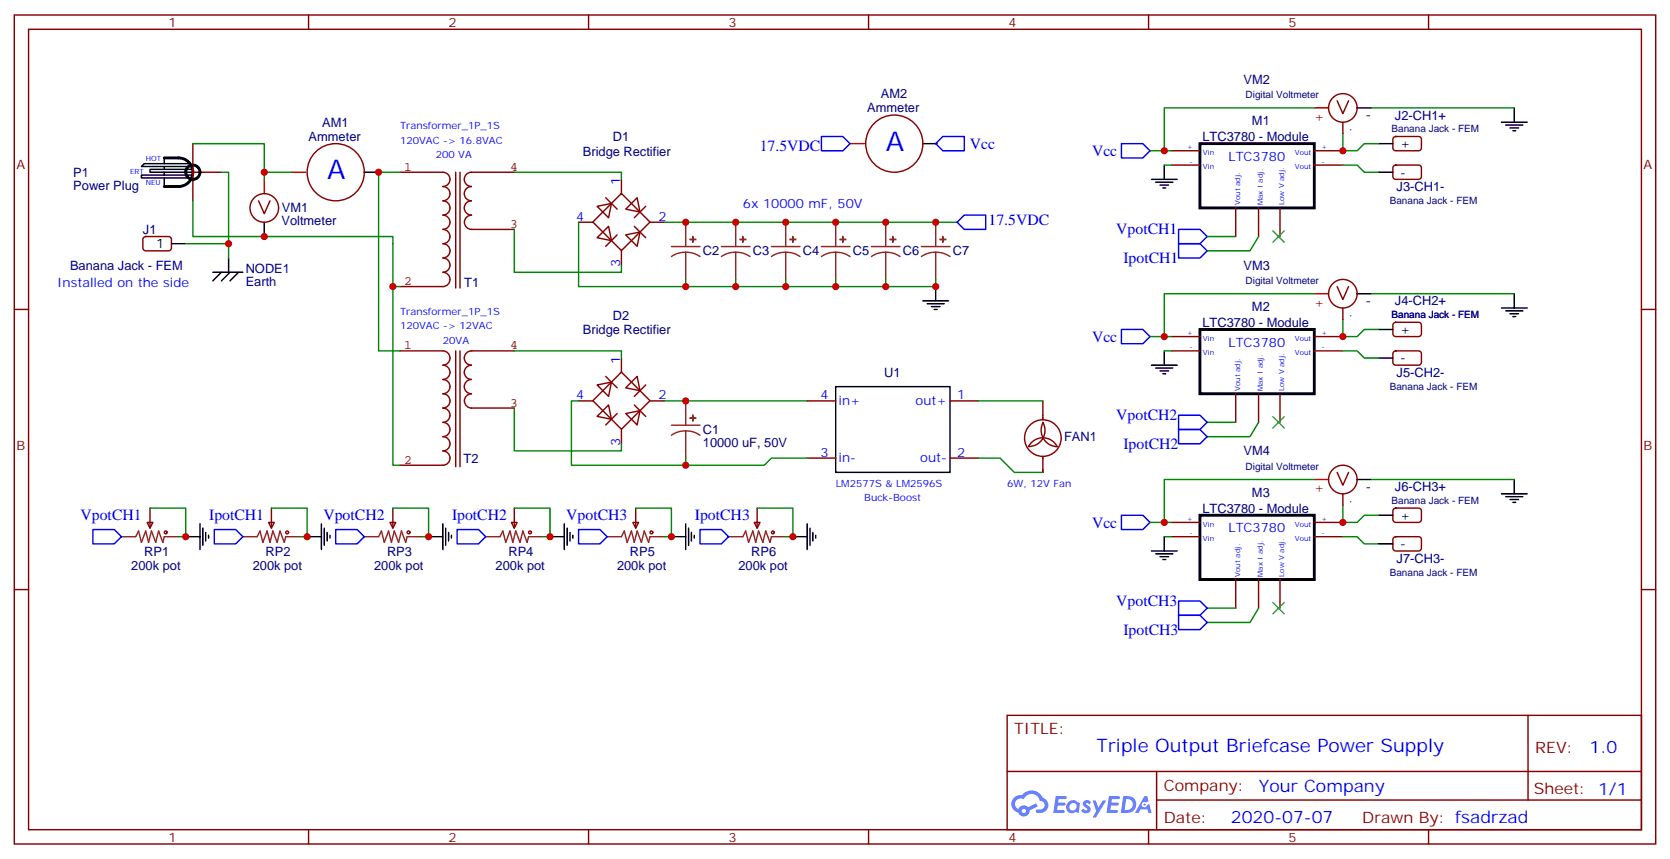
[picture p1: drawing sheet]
<svg xmlns="http://www.w3.org/2000/svg" width="412mm" height="212mm" viewBox="0 0 412 212" stroke-linecap="round" stroke-linejoin="round" font-family="sans-serif">
<g fill="none" stroke="#000" stroke-width=".71">
<path d="M40.6 39h3.5a3.5 3.5 0 0 1 3.5 3.5 3.5 3.5 0 0 1-3.5 3.5h-3.5M296.3 35.5h28.3v15.8h-28.3zM296.3 81.3h28.3v15.9h-28.3zM296.3 127.2h28.3v15.9h-28.3z"/>
<circle cx="47.6" cy="42.5" r="1.76"/>
</g>
<g fill="none" stroke="#000" stroke-width=".35">
<path d="M40.6 39v1.4M227.9 35.5h3.5M335.1 26.6h3.6M340.4 35.5h3.6M370.8 30.2h6.3M371.8 30.9h4.3M372.9 31.6h2.1M373.6 32.3h.7M373.9 26.6v3.6M40.6 41.1v.7M40.6 42.5v.7M40.6 43.9v2.1"/>
<path d="M46.9 40.4h-11.3l-.7 .7h12M47.6 41.8h-10.6v.7h10.6M47.6 43.2h-12.7v.7h12M65.3 54.9v3.5M90 42.5h3.5M284.3 44.3h6.4M285.4 45h4.2M286.5 45.7h2.1M287.2 46.4h.7M287.5 40.7v3.6M340.4 42.5h3.6M42.3 60.1h3.6"/>
<path d="M52.6 67.2h2.1l-2.1 2.1M54.7 67.2h2.1l-2.1 2.1M56.4 63.7v3.5M56.8 67.2h2.1l-2.1 2.1M58.9 67.2h1.1M227.9 74.3h6.3M229 75h4.2M230 75.7h2.1M230.7 76.4h.7M231.1 70.7v3.6M335.1 72.5h3.6M370.8 76h6.3"/>
<path d="M371.8 76.7h4.3M372.9 77.4h2.1M373.6 78.1h.7M373.9 72.5v3.5M206.4 95.4h28.2v21.2h-28.2zM284.3 90.1h6.4M285.4 90.8h4.2M286.5 91.5h2.1M287.2 92.3h.7M287.5 86.6v3.5M340.4 88.4h3.6M340.4 81.3h3.6"/>
<path d="M335.1 118.4h3.6M373.9 118.4v3.5M45.9 132.5h3.5M49.4 129.3v6.3M50.1 130.4v4.2M50.8 131.4v2.1M51.5 132.1v.7M75.8 132.5h3.6M79.4 129.3v6.3M80.1 130.4v4.2M80.8 131.4v2.1M81.5 132.1v.7"/>
<path d="M105.8 132.5h3.6M109.4 129.3v6.3M110.1 130.4v4.2M110.8 131.4v2.1M111.5 132.1v.7M135.8 132.5h3.5M139.3 129.3v6.3M140.1 130.4v4.2M140.8 131.4v2.1M141.5 132.1v.7M165.8 132.5h3.5M169.3 129.3v6.3"/>
<path d="M170 130.4v4.2M170.7 131.4v2.1M171.4 132.1v.7M195.8 132.5h3.5M199.3 129.3v6.3M200 130.4v4.2M200.7 131.4v2.1M201.4 132.1v.7M284.3 136h6.4M285.4 136.7h4.2M286.5 137.4h2.1M287.2 138.1h.7"/>
<path d="M287.5 132.5v3.5M340.4 127.2h3.6M340.4 134.2h3.6M370.8 121.9h6.3M371.8 122.6h4.3M372.9 123.3h2.1M373.6 124h.7"/>
</g>
<g fill="none" stroke="#870000" stroke-width=".35">
<path d="M3.5 3.7h405.4v204.6h-405.4zM7.1 7.2h398.2v197.6h-398.2zM76.2 3.7v3.5M145.3 3.7v3.5M214.5 3.7v3.5M283.6 3.7v3.5M352.8 3.7v3.5M47.6 35.5v14.1M289.3 37.2h7M324.6 37.2h7M330.2 24.9l1.4 3.1 1.4-3.1M331.6 30.2v2.8"/>
<path d="M344.2 33.9l.5-.2h5.6a.71 .71 0 0 1 .7 .7v2.1a.76 .76 0 0 1-.7 .7h-5.6a.76 .76 0 0 1-.7-.7v-2.1zM35.5 58.6l.5-.2h5.6a.71 .71 0 0 1 .7 .7v2.1a.76 .76 0 0 1-.7 .7h-5.6a.76 .76 0 0 1-.7-.7v-2.1zM47.6 42.5h7.1M63.9 49.6l1.4 3.1 1.4-3.1M142.9 54.9h3.5M146.4 54.8l7.1-7.1 7 7.1-7 7.1zM147.5 50.9l3.5-.7-.7 3.5zM149.6 48.8l2.8 2.8M150.3 55.9l.7 3.5-3.5-.7zM152.4 58l-2.8 2.8M153.5 44.3v3.5M154.5 58l3.5-.7-.7 3.5z"/>
<path d="M156.6 55.9l2.9 2.8M157.3 48.8l.7 3.5-3.5-.7zM159.5 50.9l-2.9 2.8M160.5 54.9h3.5M289.3 40.7h7M305.2 51.3v7.1M310.8 51.3v7.1M316.1 51.3v7.1M324.6 40.7h7M344.2 41l.5-.3h5.6a.71 .71 0 0 1 .7 .8v2.1a.76 .76 0 0 1-.7 .7h-5.6a.76 .76 0 0 1-.7-.7v-2.1zM3.5 76.4h3.6M153.5 61.9v3.5"/>
<path d="M330.2 70.7l1.4 3.2 1.4-3.2M331.6 76v2.8M344.2 79.8l.5-.2h5.6a.71 .71 0 0 1 .7 .7v2.1a.76 .76 0 0 1-.7 .7h-5.6a.76 .76 0 0 1-.7-.7v-2.1zM405.3 76.4h3.6M142.9 99h3.5M146.4 98.9l7.1-7.1 7 7.1-7 7.1zM147.5 95l3.5-.7-.7 3.5zM149.6 92.9l2.8 2.8M150.3 100l.7 3.5-3.5-.7zM153.5 88.4v3.5M156.6 100l2.9 2.8M157.3 92.9l.7 3.5-3.5-.7z"/>
<path d="M159.5 95l-2.9 2.8M160.5 99h3.5M199.3 99h7.1M234.6 99h7.1M289.3 83.1h7M289.3 86.6h7M305.2 97.2v7M310.8 97.2v7M316.1 97.2v7M324.6 83.1h7M324.6 86.6h7M344.2 86.8l.5-.2h5.6a.71 .71 0 0 1 .7 .7v2.1a.76 .76 0 0 1-.7 .7h-5.6a.76 .76 0 0 1-.7-.7v-2.1z"/>
<path d="M152.4 102.1l-2.8 2.8M153.5 106v3.5M154.5 102.1l3.5-.7-.7 3.5zM199.3 113.1h7.1M234.6 113.1h7.1M330.2 116.6l1.4 3.2 1.4-3.2M36.3 128.9h1.4l-.7 1.5zM37 125.4v5M66.3 128.9h1.4l-.7 1.5zM67 125.4v5M96.3 128.9h1.4l-.7 1.5zM97 125.4v5"/>
<path d="M126.3 128.9h1.4l-.7 1.5zM127 125.4v5M156.3 128.9h1.4l-.7 1.5zM157 125.4v5M186.3 128.9h1.4l-.7 1.5zM187 125.4v5M289.3 128.9h7M289.3 132.5h7M324.6 128.9h7M324.6 132.5h7M331.6 121.9v2.8M344.2 125.6l.5-.2h5.6a.71 .71 0 0 1 .7 .7v2.1a.76 .76 0 0 1-.7 .7h-5.6a.76 .76 0 0 1-.7-.7v-2.1z"/>
<path d="M344.2 132.7l.5-.2h5.6a.71 .71 0 0 1 .7 .7v2.1a.76 .76 0 0 1-.7 .7h-5.6a.76 .76 0 0 1-.7-.7v-2.1zM3.5 145.5h3.6M305.2 143.1v7M310.8 143.1v7M316.1 143.1v7M405.3 145.5h3.6M248.7 176.6h156.6v28.2h-156.6zM377.3 176.6v20.9M248.7 190.4h156.5M285.6 197.5h119.6M285.6 190.4v14.1M76.2 204.8v3.5"/>
<path d="M145.3 204.8v3.5M214.5 204.8v3.5M283.6 204.8v3.5M352.8 204.8v3.5"/>
<circle cx="220.8" cy="35.5" r="7.1"/>
<circle cx="331.6" cy="26.6" r="3.5"/>
<circle cx="65.3" cy="51.3" r="3.5"/>
<circle cx="82.9" cy="42.5" r="7.1"/>
<circle cx="331.6" cy="72.5" r="3.5"/>
<circle cx="331.6" cy="118.4" r="3.5"/>
</g>
<g fill="none" stroke="#008700" stroke-width=".35">
<path d="M47.6 35.5h17.7v8.8M284 37.2h5.3M324.6 26.6h-37.1v10.6M331.6 33v4.2h3.5l1.8-1.7h3.5M338.7 26.6h35.2M47.6 49.6v8.8h49.4v12.3h1.8M54.7 42.5h1.7v21.2M65.3 42.5h6.7M98.8 42.5h-5.3v44.1h5.3M127 42.5h26.5v1.8M127 56.6v10.6h26.5v-1.8M142.9 54.9v15.8h88.2v-1.7"/>
<path d="M164 54.9h72.4M287.5 40.7h1.8M298.1 58.4h7.1M310.8 58.4l-2.1 3.5h-10.6M331.6 40.7h3.5l1.8 1.8h3.5M45.9 60.1h10.5M97 70.7v44.1h1.8M169.3 69v1.7M181.7 69v1.7M194 69v1.7M206.4 69v1.7M218.7 69v1.7"/>
<path d="M324.6 72.5h-37.1v10.6M331.6 78.8v4.3h3.5l1.8-1.8h3.5M338.7 72.5h35.2M127 86.6h26.5v1.8M142.9 99h-1.8v15.8h28.2v-1.7M164 99h35.3M241.7 99h15.8M284 83.1h5.3M287.5 86.6h1.8M331.6 86.6h3.5l1.8 1.8h3.5M127 100.7v10.6h26.5v-1.8M199.3 113.1h-8.8l-1.8 1.7h-19.4"/>
<path d="M241.7 113.1h5.2l3.6 3.5h7M298.1 104.2h7.1M310.8 104.2l-2.1 3.6h-10.6M324.6 118.4h-37.1v10.5M338.7 118.4h35.2M37 125.4h8.9v7.1h-1.8M67 125.4h8.8v7.1h-1.7M97 125.4h8.8v7.1h-1.7M127 125.4h8.8v7.1h-1.7M157 125.4h8.8v7.1h-1.8M187 125.4h8.8v7.1h-1.8M284 128.9h5.3"/>
<path d="M287.5 132.5h1.8M331.6 124.7v4.2h3.5l1.8-1.7h3.5M331.6 132.5h3.5l1.8 1.7h3.5M298.1 150.1h7.1M310.8 150.1l-2.1 3.5h-10.6"/>
</g>
<g fill="none" stroke="#850000" stroke-width=".35">
<path d="M98.8 42.5h10.6a1.76 1.76 0 0 1 1.7 1.8 1.76 1.76 0 0 1-1.7 1.7 1.76 1.76 0 0 1 1.7 1.8 1.76 1.76 0 0 1-1.7 1.8 1.76 1.76 0 0 1 1.7 1.7 1.76 1.76 0 0 1-1.7 1.8 1.76 1.76 0 0 1 1.7 1.8 1.76 1.76 0 0 1-1.7 1.7 1.76 1.76 0 0 1 1.7 1.8 1.76 1.76 0 0 1-1.7 1.7 1.76 1.76 0 0 1 1.7 1.8 1.76 1.76 0 0 1-1.7 1.8 1.76 1.76 0 0 1 1.7 1.7 1.76 1.76 0 0 1-1.7 1.8 1.76 1.76 0 0 1 1.7 1.8 1.76 1.76 0 0 1-1.7 1.7h-10.6M112.5 42.5v28.6M113.6 42.5v28.6M127 42.5h-10.6a1.76 1.76 0 0 0-1.7 1.8 1.76 1.76 0 0 0 1.7 1.7 1.76 1.76 0 0 0-1.7 1.8 1.76 1.76 0 0 0 1.7 1.8 1.76 1.76 0 0 0-1.7 1.7 1.76 1.76 0 0 0 1.7 1.8 1.76 1.76 0 0 0-1.7 1.8 1.76 1.76 0 0 0 1.8 1.7h10.5M98.8 86.6h10.6a1.76 1.76 0 0 1 1.7 1.8 1.76 1.76 0 0 1-1.7 1.7 1.76 1.76 0 0 1 1.7 1.8 1.76 1.76 0 0 1-1.7 1.8 1.76 1.76 0 0 1 1.7 1.7 1.76 1.76 0 0 1-1.7 1.8 1.76 1.76 0 0 1 1.7 1.8 1.76 1.76 0 0 1-1.7 1.7 1.76 1.76 0 0 1 1.7 1.8 1.76 1.76 0 0 1-1.7 1.7 1.76 1.76 0 0 1 1.7 1.8 1.76 1.76 0 0 1-1.7 1.8 1.76 1.76 0 0 1 1.7 1.7 1.76 1.76 0 0 1-1.7 1.8 1.76 1.76 0 0 1 1.7 1.8 1.76 1.76 0 0 1-1.7 1.7h-10.6M112.5 86.6v28.6M113.6 86.6v28.6M127 86.6h-10.6a1.76 1.76 0 0 0-1.7 1.8 1.76 1.76 0 0 0 1.7 1.7 1.76 1.76 0 0 0-1.7 1.8 1.76 1.76 0 0 0 1.7 1.8 1.76 1.76 0 0 0-1.7 1.7 1.76 1.76 0 0 0 1.7 1.8 1.76 1.76 0 0 0-1.7 1.8 1.76 1.76 0 0 0 1.8 1.7h10.5M257.5 99v4.6M257.5 112.6v4M257.5 104.2a4 4 0 0 1-3.5 6M257.6 104.3a4.1 4.1 0 0 0 3.5 5.9 4 4 0 0 0-3.6-2.1 4 4 0 0 0-3.5 2.1"/>
<path d="M262 108.1a4.5 4.5 0 0 0-6.4-4 4.5 4.5 0 0 0-.9 7.6 4.5 4.5 0 0 0 7.2-2.6l.1-.8"/>
</g>
<path d="M209.9 35.5h3.5M324.6 26.6h3.5M65.3 44.3v3.5M72 42.5h3.5M324.6 72.5h3.5M324.6 118.4h3.5" fill="none" stroke="#f00" stroke-width=".35"/>
<g fill="none" stroke="#8c2424" stroke-width=".35">
<path d="M169.3 54.9v6M181.7 54.9v6M194 54.9v6M206.4 54.9v6M218.7 54.9v6M231.1 54.9v6M165.8 60.9h7.1M169.3 62.3l-1.8 .2-1.7 .8M169.3 62.3l1.9 .2 1.7 .8M169.3 62.3v6.7M178.2 60.9h7M181.7 62.3l-1.9 .2-1.6 .8"/>
<path d="M181.7 62.3l1.8 .2 1.7 .8M181.7 62.3v6.7M190.5 60.9h7.1M194 62.3l-1.8 .2-1.7 .8M194 62.3l1.9 .2 1.7 .8M194 62.3v6.7M202.8 60.9h7.1M206.4 62.3l-1.9 .2-1.7 .8M206.4 62.3l1.8 .2 1.7 .8M206.4 62.3v6.7M215.2 60.9h7M218.7 62.3l-1.8 .2-1.7 .8"/>
<path d="M218.7 62.3l1.9 .2 1.6 .8M218.7 62.3v6.7M227.5 60.9h7.1M231.1 62.3l-1.9 .2-1.7 .8M231.1 62.3l1.8 .2 1.7 .8M231.1 62.3v6.7M169.3 99v6M165.8 105h7.1M169.3 106.4l-1.8 .2-1.7 .8M169.3 106.4l1.9 .2 1.7 .8M169.3 106.4v6.7M30 132.5h3.5l.7-1.4 .7 2.8 1.1-2.8 .7 2.8 .7-2.8 1.1 2.8 .7-2.8 1 2.8 .4-1.4h3.5"/>
<path d="M60 132.5h3.5l.7-1.4 .7 2.8 1.1-2.8 .7 2.8 .7-2.8 1 2.8 .7-2.8 1.1 2.8 .4-1.4h3.5M90 132.5h3.5l.7-1.4 .7 2.8 1.1-2.8 .7 2.8 .7-2.8 1 2.8 .7-2.8 1.1 2.8 .3-1.4h3.6M119.9 132.5h3.6l.7-1.4 .7 2.8 1-2.8 .7 2.8 .8-2.8 1 2.8 .7-2.8 1.1 2.8 .3-1.4h3.6M149.9 132.5h3.6l.7-1.4 .7 2.8 1-2.8 .7 2.8 .7-2.8 1.1 2.8 .7-2.8 1.1 2.8 .3-1.4h3.5M179.9 132.5h3.5l.7-1.4 .8 2.8 1-2.8 .7 2.8 .7-2.8 1.1 2.8 .7-2.8 1 2.8 .4-1.4h3.5"/>
</g>
<g fill="#8c2424" stroke="#8c2424" stroke-width=".35">
<path d="M170.4 103.2h1.4z"/>
<path d="M171.1 102.5v1.4z"/>
<path d="M170.4 59.1h1.4z"/>
<path d="M171.1 58.4v1.4z"/>
<path d="M182.7 59.1h1.4z"/>
<path d="M183.4 58.4v1.4z"/>
<path d="M195.1 59.1h1.4z"/>
<path d="M195.8 58.4v1.4z"/>
<path d="M207.4 59.1h1.4z"/>
<path d="M208.1 58.4v1.4z"/>
<path d="M219.8 59.1h1.4z"/>
<path d="M220.5 58.4v1.4z"/>
<path d="M232.1 59.1h1.4z"/>
<path d="M232.8 58.4v1.4z"/>
</g>
<g fill="none" stroke="#00f" stroke-width=".35">
<path d="M202.8 33.7h5.3l1.8 1.8-1.8 1.7h-5.3zM231.1 35.5l1.7-1.8h5.3v3.5h-5.3zM276.9 35.5h5.3l1.8 1.7-1.8 1.8h-5.3zM236.4 54.9l1.7-1.8h5.3v3.5h-5.3zM291 56.6h5.3l1.8 1.8-1.8 1.7h-5.3zM291 60.1h5.3l1.8 1.8-1.8 1.8h-5.3zM276.9 81.3h5.3l1.8 1.8-1.8 1.7h-5.3zM291 102.5h5.3l1.8 1.7-1.8 1.8h-5.3zM291 106h5.3l1.8 1.8-1.8 1.7h-5.3zM22.9 130.7h5.3l1.8 1.8-1.8 1.7h-5.3zM52.9 130.7h5.3l1.8 1.8-1.8 1.7h-5.3zM82.9 130.7h5.3l1.8 1.8-1.8 1.7h-5.3z"/>
<path d="M112.9 130.7h5.3l1.7 1.8-1.7 1.7h-5.3zM142.9 130.7h5.3l1.7 1.8-1.7 1.7h-5.3zM172.9 130.7h5.3l1.7 1.8-1.7 1.7h-5.3zM276.9 127.2h5.3l1.8 1.7-1.8 1.8h-5.3zM291 148.3h5.3l1.8 1.8-1.8 1.8h-5.3zM291 151.9h5.3l1.8 1.7-1.8 1.8h-5.3z"/>
</g>
<path d="M314.3 57l2.8 2.8M317.1 57l-2.8 2.8M314.3 102.8l2.8 2.9M317.1 102.8l-2.8 2.9M314.3 148.7l2.8 2.8M317.1 148.7l-2.8 2.8" fill="none" stroke="#3c3" stroke-width=".35"/>
<g fill="none" stroke="#a10000" stroke-width=".35">
<circle cx="40.9" cy="131.4" r=".35"/>
<circle cx="70.9" cy="131.4" r=".35"/>
<circle cx="100.9" cy="131.4" r=".35"/>
<circle cx="130.9" cy="131.4" r=".35"/>
<circle cx="160.9" cy="131.4" r=".35"/>
<circle cx="190.9" cy="131.4" r=".35"/>
</g>
<g fill="#5487ff">
<path d="M267.7 197.7a1.22 1.22 0 0 1 1.7 .3l-.4 .6a.47 .47 0 0 0-.3-.4 .47 .47 0 0 0-.5 .2v.1a1.3 1.3 0 0 1 1 1.7 1.39 1.39 0 0 1-2.2-.1l.5-.5 .7 .4a.29 .29 0 0 0 .3-.2 .29 .29 0 0 0-.2-.4 1.04 1.04 0 0 1-.6-1.7z"/>
<path d="M260.7 196.5h2.4a.37 .37 0 0 1 .3 .4 .37 .37 0 0 1-.3 .3h-1.7l-.1 .9h1.5l.3 .4-.3 .3h-1.6l-.2 1.1h1.6a.36 .36 0 0 1 .3 .4 .36 .36 0 0 1-.3 .3h-2.5z"/>
<path d="M273.8 196.5h2.4a.37 .37 0 0 1 .4 .4 .37 .37 0 0 1-.4 .3h-1.6l-.2 .9h1.6l.3 .4-.4 .3h-1.6l-.1 1.1h1.5a.36 .36 0 0 1 .4 .4 .36 .36 0 0 1-.4 .3h-2.4z"/>
<path d="M282.6 196.5h.7l.3 1.2-.6 .4a.69 .69 0 0 0-1 .2 .69 .69 0 0 0 .4 1 .69 .69 0 0 0 .9-.6l.5-.3 .6 2.2h-.8l-.2-.8h-1.8l-.5 .8h-.8z"/>
<path d="M269.8 197.6h.8l.6 1.8 1.1-1.8h.9l-2.6 4.2h-.8l.9-1.6z"/>
<path d="M277.4 196.5l-.6 4.1h1.3a2.11 2.11 0 0 0 2.5-2.1 2.11 2.11 0 0 0-2.5-2zM278.1 197.2a1.39 1.39 0 0 1 1.7 1.4 1.39 1.39 0 0 1-1.8 1.3h-.3z"/>
<path d="M263.7 198.1a1.47 1.47 0 0 0-.1 2.1 1.47 1.47 0 0 0 2.1 .1l.7 .3 .3-2.3-.2-.2h-.4a1.49 1.49 0 0 0-2.4 0zM264.4 198.5a.92 .92 0 0 1 1.5 .5 .92 .92 0 0 1-1.3 1 .9 .9 0 0 1-.2-1.5z"/>
<path d="M250.4 196.9a2.18 2.18 0 0 0 1.1 3.7 1.44 1.44 0 0 0 1.6 .9 1.44 1.44 0 0 0 1.2-1.5l2-1-.5-.7-1.9 1a1.47 1.47 0 0 0-2.4 .4 1.39 1.39 0 0 1-.7-2 1.39 1.39 0 0 1 2-.4 2.12 2.12 0 0 1 2.2-1.3 2.12 2.12 0 0 1 1.9 1.7 1.07 1.07 0 0 1 1.1 1 1.07 1.07 0 0 1-1 1.1h-.7a.43 .43 0 0 0-.5 .4 .43 .43 0 0 0 .4 .5 1.98 1.98 0 0 0 2.5-1.3 1.98 1.98 0 0 0-1.2-2.5 2.98 2.98 0 0 0-5.1-.7l-1.1 .1zM252.3 200.2a.55 .55 0 0 1 1.1 0 .55 .55 0 0 1-1.1 0z"/>
<circle cx="282.6" cy="198.6" r=".26"/>
</g>
<g fill="#c00">
<circle cx="45.9" cy="132.5" r=".88"/>
<circle cx="105.8" cy="132.5" r=".88"/>
<circle cx="165.8" cy="132.5" r=".88"/>
<circle cx="287.5" cy="128.9" r=".88"/>
<circle cx="331.6" cy="128.9" r=".88"/>
<circle cx="331.6" cy="83.1" r=".88"/>
<circle cx="287.5" cy="37.2" r=".88"/>
<circle cx="169.3" cy="114.8" r=".88"/>
<circle cx="169.3" cy="99" r=".88"/>
<circle cx="231.1" cy="54.9" r=".88"/>
<circle cx="169.3" cy="70.7" r=".88"/>
<circle cx="194" cy="70.7" r=".88"/>
<circle cx="218.7" cy="70.7" r=".88"/>
<circle cx="169.3" cy="54.9" r=".88"/>
<circle cx="181.7" cy="54.9" r=".88"/>
<circle cx="194" cy="54.9" r=".88"/>
<circle cx="206.4" cy="54.9" r=".88"/>
<circle cx="218.7" cy="54.9" r=".88"/>
<circle cx="97" cy="70.7" r=".88"/>
<circle cx="65.3" cy="58.4" r=".88"/>
<circle cx="56.4" cy="60.1" r=".88"/>
<circle cx="65.3" cy="42.5" r=".88"/>
<circle cx="93.5" cy="42.5" r=".88"/>
<circle cx="231.1" cy="70.7" r=".88"/>
<circle cx="206.4" cy="70.7" r=".88"/>
<circle cx="181.7" cy="70.7" r=".88"/>
<circle cx="331.6" cy="37.2" r=".88"/>
<circle cx="287.5" cy="83.1" r=".88"/>
<circle cx="195.8" cy="132.5" r=".88"/>
<circle cx="135.8" cy="132.5" r=".88"/>
<circle cx="75.8" cy="132.5" r=".88"/>
</g>
<g font-size="6.7" fill="#00f">
<text x="218.8" y="37.2">A</text>
<text x="80.8" y="44.2">A</text>
</g>
<text font-size="4.6" fill="#00f" x="270.8" y="185.6">Triple Output Briefcase Power Supply</text>
<g font-size="4.2" fill="#00f">
<text x="392.5" y="185.8">1.0</text>
<text x="310.9" y="195.4">Your Company</text>
<text x="304" y="203.2">2020-07-07</text>
</g>
<g font-size="3.9" fill="#00f">
<text x="187.6" y="37.2">17.5VDC</text>
<text x="239.5" y="36.7">Vcc</text>
<text x="269.7" y="38.5">Vcc</text>
<text x="244.1" y="55.6">17.5VDC</text>
<text x="275.7" y="57.9">VpotCH1</text>
<text x="277.4" y="64.9">IpotCH1</text>
<text x="269.7" y="84.3">Vcc</text>
<text x="275.7" y="103.7">VpotCH2</text>
<text x="277.4" y="110.8">IpotCH2</text>
<text x="19.9" y="128.4">VpotCH1</text>
<text x="51.6" y="128.4">IpotCH1</text>
<text x="79.9" y="128.4">VpotCH2</text>
<text x="111.6" y="128.4">IpotCH2</text>
<text x="139.8" y="128.4">VpotCH3</text>
<text x="171.6" y="128.4">IpotCH3</text>
<text x="269.7" y="130.2">Vcc</text>
<text x="275.7" y="149.6">VpotCH3</text>
<text x="277.4" y="156.7">IpotCH3</text>
</g>
<g font-size="3.9" fill="#800">
<text x="250.5" y="181.2">TITLE:</text>
<text x="379.1" y="185.8">REV:</text>
<text x="287.4" y="195.4">Company:</text>
<text x="378.7" y="196">Sheet: 1/1</text>
<text x="287.4" y="203">Date:</text>
<text x="336.4" y="203.1">Drawn By: fsadrzad</text>
</g>
<g font-size="3.2" fill="#800">
<text x="41.6" y="6.7">1</text>
<text x="110.8" y="6.7">2</text>
<text x="179.9" y="6.7">3</text>
<text x="249.1" y="6.7">4</text>
<text x="318.2" y="6.7">5</text>
<text x="4.1" y="41.8">A</text>
<text x="405.9" y="41.8">A</text>
<text x="4.1" y="110.9">B</text>
<text x="405.9" y="110.9">B</text>
<text x="41.6" y="207.8">1</text>
<text x="110.8" y="207.8">2</text>
<text x="179.9" y="207.8">3</text>
<text x="249.1" y="207.8">4</text>
<text x="318.2" y="207.8">5</text>
</g>
<g font-size="3.2" fill="#000080">
<text x="307.1" y="20.7">VM2</text>
<text x="214.2" y="27.7">Ammeter</text>
<text x="217.5" y="24.2">AM2</text>
<text x="344.5" y="29.5">J2-CH1+</text>
<text x="76.2" y="34.8">Ammeter</text>
<text x="79.6" y="31.3">AM1</text>
<text x="151.4" y="34.8">D1</text>
<text x="296.9" y="34.9">LTC3780 - Module</text>
<text x="309.2" y="30.9">M1</text>
<text x="143.9" y="38.4">Bridge Rectifier</text>
<text x="18.1" y="46.8">Power Plug</text>
<text x="18.1" y="43.7">P1</text>
<text x="344.9" y="47.2">J3-CH1-</text>
<text x="69.6" y="52.4">VM1</text>
<text x="35.3" y="57.8">J1</text>
<text x="69.5" y="55.7">Voltmeter</text>
<text x="173.6" y="63.1">C2</text>
<text x="185.9" y="63.1">C3</text>
<text x="198.3" y="63.1">C4</text>
<text x="210.6" y="63.1">C5</text>
<text x="223" y="63.1">C6</text>
<text x="235.3" y="63.1">C7</text>
<text x="17.3" y="66.6">Banana Jack - FEM</text>
<text x="60.7" y="70.5">Earth</text>
<text x="60.7" y="67.3">NODE1</text>
<text x="114.7" y="70.7">T1</text>
<text x="307.1" y="66.6">VM3</text>
<text x="309.2" y="76.7">M2</text>
<text x="344.5" y="75.4">J4-CH2+</text>
<text x="143.9" y="82.5">Bridge Rectifier</text>
<text x="151.4" y="78.9">D2</text>
<text x="296.9" y="80.7">LTC3780 - Module</text>
<text x="218.4" y="93.1">U1</text>
<text x="344.9" y="93">J5-CH2-</text>
<text x="173.6" y="107.2">C1</text>
<text x="173.6" y="110.3">10000 uF, 50V</text>
<text x="262.7" y="108.9">FAN1</text>
<text x="307.1" y="112.4">VM4</text>
<text x="114.5" y="114.2">T2</text>
<text x="309.2" y="122.6">M3</text>
<text x="344.5" y="121.2">J6-CH3+</text>
<text x="296.9" y="126.6">LTC3780 - Module</text>
<text x="35.6" y="137.2">RP1</text>
<text x="65.6" y="137.2">RP2</text>
<text x="95.6" y="137.2">RP3</text>
<text x="125.6" y="137.2">RP4</text>
<text x="155.5" y="137.2">RP5</text>
<text x="185.5" y="137.2">RP6</text>
<text x="32.4" y="140.7">200k pot</text>
<text x="62.4" y="140.7">200k pot</text>
<text x="92.4" y="140.7">200k pot</text>
<text x="122.4" y="140.7">200k pot</text>
<text x="152.4" y="140.7">200k pot</text>
<text x="182.4" y="140.7">200k pot</text>
<text x="344.9" y="138.9">J7-CH3-</text>
</g>
<g font-size="3.2" fill="#f00">
<text x="324.6" y="29.8">+</text>
<text x="324.6" y="75.7">+</text>
<text x="324.6" y="121.5">+</text>
</g>
<g font-size="3.2">
<text x="337.2" y="29.5">-</text>
<text x="345.7" y="36.5">+</text>
<text x="345.7" y="43.6">-</text>
<text x="38.6" y="61.2">1</text>
<text x="337.2" y="75.3">-</text>
<text x="345.7" y="82.4">+</text>
<text x="345.7" y="89.4">-</text>
<text x="337.2" y="121.2">-</text>
<text x="345.7" y="128.2">+</text>
<text x="345.7" y="135.3">-</text>
</g>
<g font-size="3.2" fill="#00f">
<text x="333.7" y="32.6" transform="rotate(-90 333.7 32.6)">.</text>
<text x="303.4" y="39.7">LTC3780</text>
<text x="153.1" y="45.6" transform="rotate(-90 153.1 45.6)">1</text>
<text x="183.4" y="51.3">6x 10000 mF, 50V</text>
<text x="142.3" y="54.4">4</text>
<text x="162.6" y="54.4">2</text>
<text x="153.1" y="66" transform="rotate(-90 153.1 66)">3</text>
<text x="14.1" y="70.7">Installed on the side</text>
<text x="333.7" y="78.5" transform="rotate(-90 333.7 78.5)">.</text>
<text x="153.1" y="89.7" transform="rotate(-90 153.1 89.7)">1</text>
<text x="303.4" y="85.5">LTC3780</text>
<text x="142.3" y="98.5">4</text>
<text x="162.6" y="98.5">2</text>
<text x="202.6" y="98.6">4</text>
<text x="207.1" y="100">in+</text>
<text x="226.1" y="100">out+</text>
<text x="236.4" y="98.6">1</text>
<text x="153.1" y="110.1" transform="rotate(-90 153.1 110.1)">3</text>
<text x="202.6" y="112.7">3</text>
<text x="236.4" y="112.7">2</text>
<text x="207.1" y="114.1">in-</text>
<text x="227.3" y="114.1">out-</text>
<text x="333.7" y="124.4" transform="rotate(-90 333.7 124.4)">.</text>
<text x="303.4" y="131.4">LTC3780</text>
</g>
<g font-size="3.2" fill="#840000">
<text x="99.8" y="42.2">1</text>
<text x="125.9" y="42.2">4</text>
<text x="125.9" y="56.3">3</text>
<text x="99.8" y="70.4">2</text>
<text x="99.8" y="86.3">1</text>
<text x="125.9" y="86.3">4</text>
<text x="125.9" y="100.4">3</text>
<text x="99.8" y="114.5">2</text>
</g>
<g font-size="2.5" fill="#000080">
<text x="307.6" y="24.2">Digital Voltmeter</text>
<text x="343.6" y="32.6">Banana Jack - FEM</text>
<text x="343.2" y="50.5">Banana Jack - FEM</text>
<text x="307.6" y="70.1">Digital Voltmeter</text>
<text x="343.6" y="78.5">Banana Jack - FEM</text>
<text x="343.2" y="96.3">Banana Jack - FEM</text>
<text x="307.6" y="115.9">Digital Voltmeter</text>
<text x="343.6" y="124.4">Banana Jack - FEM</text>
<text x="343.2" y="142.2">Banana Jack - FEM</text>
</g>
<g font-size="2.5" fill="#00f">
<text x="98.8" y="31.9">Transformer_1P_1S</text>
<text x="98.8" y="35.5">120VAC -&gt; 16.8VAC</text>
<text x="107.6" y="39">200 VA</text>
<text x="98.8" y="77.8">Transformer_1P_1S</text>
<text x="98.8" y="81.3">120VAC -&gt; 12VAC</text>
<text x="109.4" y="84.8">20VA</text>
<text x="206.4" y="120.1">LM2577S &amp; LM2596S</text>
<text x="213.4" y="123.6">Buck-Boost</text>
<text x="248.7" y="120.1">6W, 12V Fan</text>
</g>
<g font-size="1.8" fill="#00f">
<text x="36" y="39.8">HOT</text>
<text x="293.1" y="36.9">+</text>
<text x="293.8" y="40.4">-</text>
<text x="297" y="38.3">Vin</text>
<text x="297" y="41.8">Vin</text>
<text x="319.8" y="38.3">Vout</text>
<text x="319.8" y="41.8">Vout</text>
<text x="326.3" y="36.9">+</text>
<text x="326.3" y="40.4">-</text>
<text x="32.1" y="43">ERT</text>
<text x="36" y="45.7">NEU</text>
<text x="306.2" y="50.6" transform="rotate(-90 306.2 50.6)">Vout adj.</text>
<text x="311.9" y="50.6" transform="rotate(-90 311.9 50.6)">Max I adj.</text>
<text x="317.1" y="50.6" transform="rotate(-90 317.1 50.6)">Low V adj.</text>
<text x="293.1" y="82.7">+</text>
<text x="326.3" y="82.7">+</text>
<text x="293.8" y="86.3">-</text>
<text x="297" y="84.1">Vin</text>
<text x="297" y="87.7">Vin</text>
<text x="319.8" y="84.1">Vout</text>
<text x="319.8" y="87.7">Vout</text>
<text x="326.3" y="86.3">-</text>
<text x="306.2" y="96.5" transform="rotate(-90 306.2 96.5)">Vout adj.</text>
<text x="311.9" y="96.5" transform="rotate(-90 311.9 96.5)">Max I adj.</text>
<text x="317.1" y="96.5" transform="rotate(-90 317.1 96.5)">Low V adj.</text>
<text x="293.1" y="128.6">+</text>
<text x="297" y="130">Vin</text>
<text x="319.8" y="130">Vout</text>
<text x="326.3" y="128.6">+</text>
<text x="293.8" y="132.1">-</text>
<text x="297" y="133.5">Vin</text>
<text x="319.8" y="133.5">Vout</text>
<text x="326.3" y="132.1">-</text>
<text x="306.2" y="142.3" transform="rotate(-90 306.2 142.3)">Vout adj.</text>
<text x="311.9" y="142.3" transform="rotate(-90 311.9 142.3)">Max I adj.</text>
<text x="317.1" y="142.3" transform="rotate(-90 317.1 142.3)">Low V adj.</text>
</g>
</svg>
